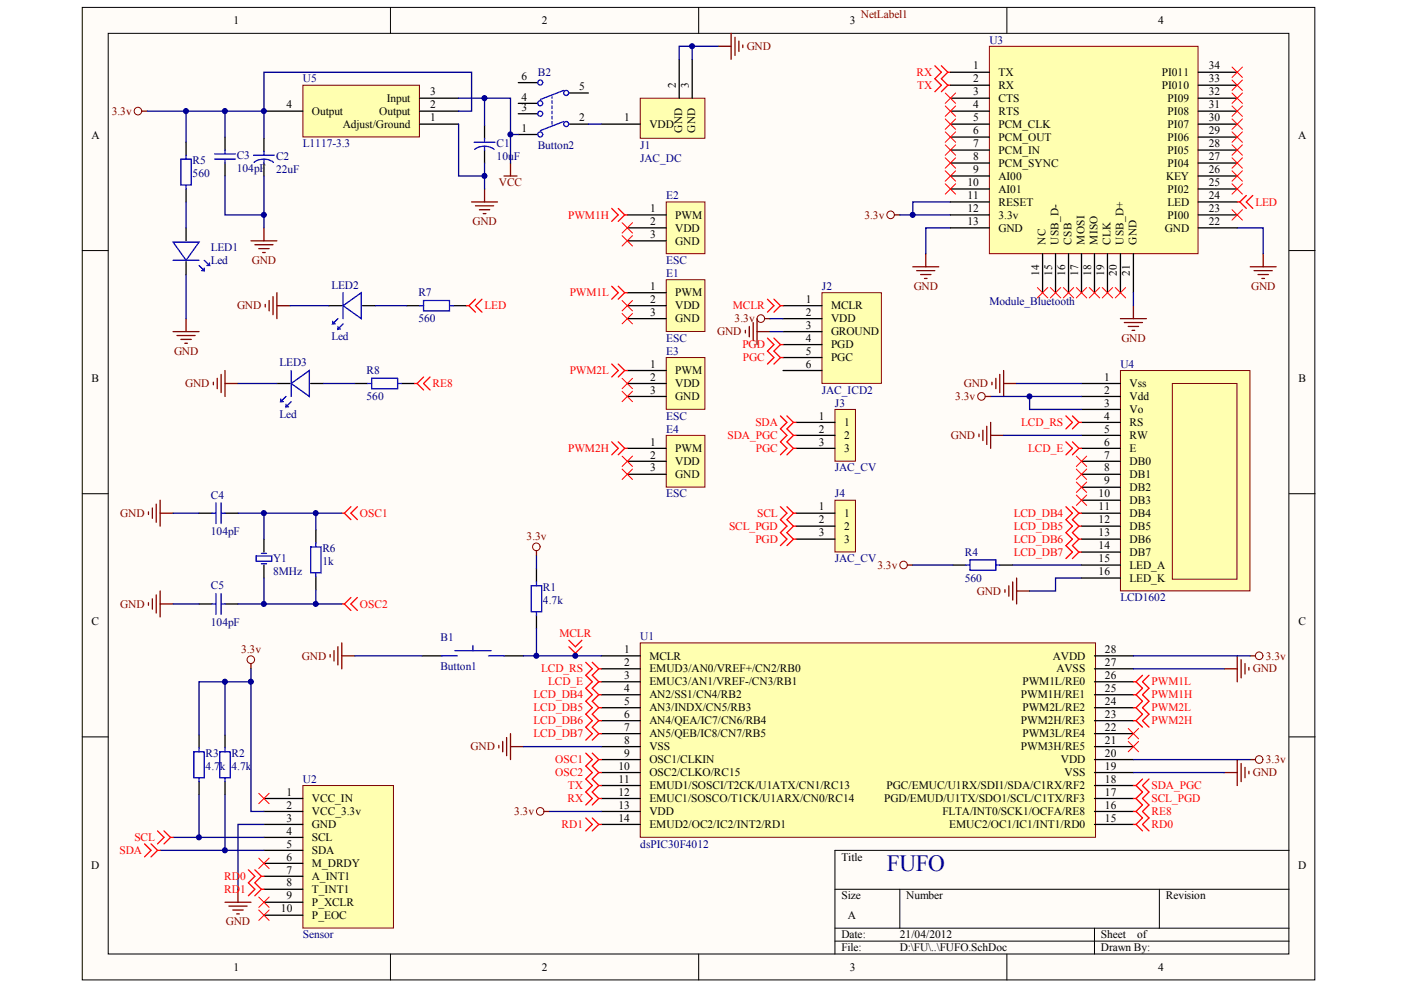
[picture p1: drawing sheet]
<svg xmlns="http://www.w3.org/2000/svg" width="297mm" height="210mm" viewBox="0 0 297 210" stroke-linecap="round" stroke-linejoin="round" font-family="sans-serif">
<g fill="#fffcf8" stroke="#000" stroke-width=".21">
<path d="M17.4 1.6h261.4v206.2h-261.4z"/>
<path d="M22.9 7.1h250.4v195.2h-250.4z"/>
</g>
<g fill="none" stroke="#000" stroke-width=".21">
<path d="M82.8 1.6v5.5M148.1 1.6v5.5M213.5 1.6v5.5M17.4 53.1h5.5M273.3 53.1h5.5M17.4 104.7h5.5M273.3 104.7h5.5M17.4 156.2h5.5M273.3 156.2h5.5M177 188.5h96.3M177 196.8h96.3M177 199.5h96.3"/>
<path d="M190.8 188.5v8.3M232.1 196.8v5.5M245.8 188.5v8.3M273.3 180.3h-96.3v22M82.8 202.3v5.5M148.1 202.3v5.5M213.5 202.3v5.5"/>
</g>
<path d="M135.8 136.3h96.5v41.2h-96.5z" fill="#ffffb0" stroke="#800000" stroke-width=".21"/>
<g fill="none" stroke="#000" stroke-width=".28">
<path d="M127.5 139.1h8.3M232.1 139.1h8.2M127.5 141.8h8.3M127.5 144.6h8.3M127.5 147.3h8.3M127.5 150.1h8.3M127.5 152.8h8.3M127.5 155.6h8.3M127.5 158.3h8.3M232.1 141.8h8.2M232.1 144.6h8.2M232.1 147.3h8.2"/>
<path d="M232.1 150.1h8.2M232.1 152.8h8.2M232.1 155.6h8.2M232.1 158.3h8.2M127.5 161.1h8.3M127.5 163.8h8.3M127.5 166.5h8.3M127.5 169.3h8.3M127.5 172h8.3M127.5 174.8h8.3M232.1 161.1h8.2M232.1 163.8h8.2"/>
<path d="M232.1 166.5h8.2M232.1 169.3h8.2M232.1 172h8.2M232.1 174.8h8.2"/>
</g>
<path d="M64.2 166.5h19.2v30.3h-19.2z" fill="#ffffb0" stroke="#800000" stroke-width=".21"/>
<path d="M56 169.3h8.2M56 172h8.2M56 174.8h8.2M56 177.5h8.2M56 180.3h8.2M56 183h8.2M56 185.8h8.2M56 188.5h8.2M56 191.3h8.2M56 194h8.2" fill="none" stroke="#000" stroke-width=".28"/>
<g fill="#ffffb0" stroke="#800000" stroke-width=".21">
<path d="M237.6 78.6h27.4v46.7h-27.4z"/>
<path d="M248.6 81.3h13.7v41.5h-13.7z"/>
</g>
<g fill="none" stroke="#000" stroke-width=".28">
<path d="M229.3 81.3h8.3M229.3 84.1h8.3M229.3 86.8h8.3M229.3 89.6h8.3M229.3 92.3h8.3M229.3 95.1h8.3M229.3 97.8h8.3M229.3 100.6h8.3M229.3 103.3h8.3M229.3 106.1h8.3M229.3 108.8h8.3M229.3 111.6h8.3"/>
<path d="M229.3 114.3h8.3M229.3 117.1h8.3M229.3 119.8h8.3M229.3 122.6h8.3"/>
</g>
<path d="M64.2 18.1h24.7v10.9h-24.7z" fill="#ffffb0" stroke="#800000" stroke-width=".21"/>
<path d="M56 23.6h8.2M89 26.3h8.2M89 23.6h8.2M89 20.8h8.2" fill="none" stroke="#000" stroke-width=".28"/>
<g fill="none" stroke="#800000" stroke-width=".21">
<circle cx="188.8" cy="45.6" r=".8"/>
<circle cx="113.7" cy="115.9" r=".8"/>
<circle cx="191.6" cy="119.8" r=".8"/>
<circle cx="53.2" cy="139.9" r=".8"/>
</g>
<g fill="none" stroke="#800000" stroke-width=".28">
<path d="M189.7 45.6h1.1M193.5 56.6h5.5M194.4 57.4h3.8M195.2 58.2h2.2M196 59h.6M196.3 53.8v2.8M265.1 56.6h5.5M265.9 57.4h3.8M266.7 58.2h2.2M267.5 59h.6M267.8 53.8v2.8M212 79.4v3.8"/>
<path d="M212.8 78.6v5.5M210.3 81v.6M211.1 80.2v2.2M212.8 81.3h2.7M113.7 116.8v1.1M192.4 119.8h1.1M53.2 140.7v1.1M47.7 191.3h5.5M48.5 192.1h3.9M49.4 192.9h2.2M50.2 193.8h.5M50.5 188.5v2.8"/>
</g>
<g fill="none" stroke="#f00" stroke-width=".28">
<path d="M198.2 13.9l1.4 1.4-1.4 1.4 1.4 1.4-1.4 1.3M199.6 13.9l1.4 1.4M201 15.3l-1.4 1.4 1.4 1.4M201 15.3h.5M201 18.1l-1.4 1.3M201 18.1h.5M226 88.2l1.4 1.4-1.4 1.3M226 93.7l1.4 1.4-1.4 1.3M227.4 88.2l1.3 1.4M227.4 93.7l1.3 1.4M228.7 89.6l-1.3 1.3M228.7 89.6h.6"/>
<path d="M228.7 95.1l-1.3 1.3M228.7 95.1h.6M226 107.4l1.4 1.4-1.4 1.4 1.4 1.4-1.4 1.3 1.4 1.4-1.4 1.4 1.4 1.4-1.4 1.3M227.4 107.4l1.3 1.4M228.7 108.8l-1.3 1.4 1.3 1.4M228.7 108.8h.6M228.7 111.6l-1.3 1.3 1.3 1.4M228.7 111.6h.6M228.7 114.3l-1.3 1.4 1.3 1.4M228.7 114.3h.6M228.7 117.1l-1.3 1.3M228.7 117.1h.6"/>
<path d="M124.2 140.4l1.4 1.4-1.4 1.4 1.4 1.4-1.4 1.3 1.4 1.4-1.4 1.4 1.4 1.4-1.4 1.3 1.4 1.4-1.4 1.4 1.4 1.4-1.4 1.3M125.6 140.4l1.3 1.4M126.9 141.8l-1.3 1.4 1.3 1.4M126.9 141.8h.6M126.9 147.3l-1.3 1.4 1.3 1.4M126.9 144.6l-1.3 1.3 1.3 1.4M126.9 147.3h.6M126.9 150.1l-1.3 1.3 1.3 1.4M126.9 150.1h.6M126.9 152.8l-1.3 1.4 1.3 1.4M126.9 152.8h.6M126.9 155.6l-1.3 1.3"/>
<path d="M126.9 155.6h.6M126.9 144.6h.6M124.2 165.2l1.4 1.3-1.4 1.4 1.4 1.4-1.4 1.4M125.6 165.2l1.3 1.3M126.9 166.5h.6M126.9 169.3h.6M126.9 166.5l-1.3 1.4 1.3 1.4M126.9 169.3l-1.3 1.4M240.3 166.5h.6M240.3 169.3h.6M240.9 166.5l1.3 1.4-1.3 1.4M240.9 169.3l1.3 1.4"/>
<path d="M242.2 165.2l-1.3 1.3M243.6 165.2l-1.4 1.3 1.4 1.4-1.4 1.4 1.4 1.4"/>
</g>
<path d="M190.8 45.6h10.7M201.5 42.8h-8v2.8M210 84.1h19.3M215.5 81.3h13.8M218.3 84.1v2.7h11M56 174.8h-5.5v13.7" fill="none" stroke="#000080" stroke-width=".28"/>
<path d="M228.2 96.7l2.2 2.2M228.2 99.5l2.2 2.2M230.4 96.7l-2.2 2.2M230.4 99.5l-2.2 2.2M228.2 102.2l2.2 2.2M228.2 105l2.2 2.2M230.4 102.2l-2.2 2.2M230.4 105l-2.2 2.2" fill="none" stroke="#f00" stroke-width=".21"/>
<path d="M135.8 20.8h13.7v8.5h-13.7z" fill="#ffffb0" stroke="#800000" stroke-width=".21"/>
<g fill="none" stroke="#000" stroke-width=".28">
<path d="M109.9 17.5h4.1M120.6 19.7h4.1M144 12.6v8.2M146.8 12.6v8.2M39.5 30.2v2.7M47.7 29.1v2.7M47.7 34.6v2.7M56 29.3v2.8M56 34.6v2.7M102.7 26.6v2.7M102.7 31.8v2.8M109.9 28.5h4.1"/>
<path d="M109.9 24.1h4.1M109.9 21.9h4.1M120.6 26.3h4.1M127.5 26.3h8.3M39.5 40.1v2.7M39.5 48.3v2.8M39.5 55.5v2.7M202.1 119.8h2.7M212 119.8h2.7M42.2 155.8v2.8M47.7 155.8v2.8M42.2 165.7v2.8"/>
<path d="M47.7 165.7v2.8"/>
</g>
<g fill="none" stroke="#00f" stroke-width=".28">
<path d="M119.5 19.2l-4.9 1.9M38.4 33.7h2.2v5.5h-2.2zM39.5 32.9v.8M39.5 39.2v.9M45.5 33.7h4.4M45.5 32.6h4.4M47.7 31.8v.8M47.7 33.7v.9M53.8 32.9h4.4M56 32.1v.8M56 33.7v.9M58 34.4a3.4 3.4 0 0 0-4.1 0"/>
<path d="M100.5 30.2h4.4M102.7 29.3v.9M102.7 31v.8M104.8 31.7a3.4 3.4 0 0 0-4.2 0M117 20.5v.3M117 21.4v.5M117 22.5v.5M117 23.6v.5M117 24.7v.5M117 25.8v.5M119.5 25.8l-4.9 1.9M36.7 51.3h5.5l-2.7 3.9z"/>
<path d="M36.7 55.2h5.5M42.2 56.3l1.1 1.1v-.6M42.8 57.4h.5M43.3 55.2l1.1 1.1h-.5M44.4 55.7v.6M204.8 119.8h.8M205.6 118.7h5.5v2.2h-5.5zM211.1 119.8h.9M41.1 159.4h2.2v5.5h-2.2zM42.2 158.6v.8M46.6 159.4h2.2v5.5h-2.2zM47.7 158.6v.8"/>
<path d="M42.2 164.9v.8M47.7 164.9v.8"/>
<circle cx="114.5" cy="17.5" r=".53"/>
<circle cx="120" cy="19.7" r=".53"/>
<circle cx="114.5" cy="28.5" r=".53"/>
<circle cx="114.5" cy="24.1" r=".53"/>
<circle cx="114.5" cy="21.9" r=".53"/>
<circle cx="120" cy="26.3" r=".53"/>
</g>
<g fill="none" stroke="#000080" stroke-width=".28">
<path d="M31.2 23.6h24.8v5.7M47.7 37.3v8.3h8.3M47.7 23.6v5.5M56 37.3v11M97.2 20.8h11v7.7h1.7M97.2 26.3v11h5.5M102.7 20.8v5.8M102.7 34.6v5.5M108.2 28.5v6.1M124.7 26.3h2.8M201.5 48.3h-5.2v5.5M262.3 48.3h5.5v5.5"/>
<path d="M53.2 141.8v30.2h2.8M36.7 177.5h19.3M33.9 180.3h22.1"/>
</g>
<g fill="none" stroke="#800000" stroke-width=".28">
<path d="M152.3 9.8h2.7M155 7.1v5.5M155.8 7.9v3.8M156.7 8.7v2.2M157.5 9.5v.6M30.1 23.6h1.1M106.9 37.3h2.7M108.2 34.6v2.7M53.2 51.1h5.5M54 51.9h3.9M54.9 52.7h2.2M55.7 53.5h.5"/>
<path d="M56 48.3v2.8M100 42.8h5.5M100.8 43.6h3.9M101.6 44.5h2.2M102.5 45.3h.5M102.7 40.1v2.7M36.7 70.3h5.5M37.5 71.1h3.9M38.4 72h2.2M39.2 72.8h.5M39.5 67.6v2.7"/>
</g>
<circle cx="29.2" cy="23.6" r=".8" fill="none" stroke="#800000" stroke-width=".21"/>
<path d="M209.8 9.8h44.2v44h-44.2z" fill="#ffffb0" stroke="#800000" stroke-width=".21"/>
<g fill="none" stroke="#000" stroke-width=".28">
<path d="M201.5 15.3h8.3M201.5 18.1h8.3M254.1 15.3h8.2M254.1 18.1h8.2M201.5 20.8h8.3M201.5 23.6h8.3M201.5 26.3h8.3M201.5 29.1h8.3M201.5 31.8h8.3M201.5 34.6h8.3M201.5 37.3h8.3M254.1 20.8h8.2"/>
<path d="M254.1 23.6h8.2M254.1 26.3h8.2M254.1 29.1h8.2M254.1 31.8h8.2M254.1 34.6h8.2M254.1 37.3h8.2M201.5 40.1h8.3M201.5 42.8h8.3M201.5 45.6h8.3M201.5 48.3h8.3M221 53.8v8.3M223.8 53.8v8.3"/>
<path d="M226.5 53.8v8.3M229.3 53.8v8.3M232.1 53.8v8.3M234.8 53.8v8.3M237.6 53.8v8.3M240.3 53.8v8.3M254.1 40.1h8.2M254.1 42.8h8.2M254.1 45.6h8.2M254.1 48.3h8.2M89.5 139.1h4.2M106.9 139.1h4.1"/>
<path d="M113.7 120.6v2.8M113.7 130.5v2.8"/>
</g>
<g fill="none" stroke="#800000" stroke-width=".28">
<path d="M237.6 67.6h5.5M238.4 68.4h3.8M239.2 69.2h2.2M240 70h.6M240.3 64.8v2.8M70 138.8v.5M70.8 138v2.2M71.6 137.1v3.9M72.5 136.3v5.5M72.5 139.1h2.7M213.1 125v.6M213.9 124.2v2.2"/>
<path d="M214.7 123.4v3.8M215.5 122.6v5.5M215.5 125.3h2.8M262.3 139.1v5.5M263.1 139.9v3.8M265.1 139.1h1.1M105.8 158v.6M106.6 157.2v2.2M107.4 156.4v3.8M108.2 155.6v5.5M108.2 158.3h2.8M259.6 141.8h2.7"/>
<path d="M264 140.7v2.2M264.8 141.5v.6M115.4 172h1.1"/>
</g>
<path d="M240.3 62.1v2.7M229.3 122.6h-5.5v2.7h-5.5M116.5 172h11" fill="none" stroke="#000080" stroke-width=".28"/>
<path d="M93.7 139.1h3.3M96.4 138h7.7M100.3 136.9v1.1M103.6 139.1h3.3M112.6 124.2h2.2v5.5h-2.2zM113.7 123.4v.8M113.7 129.7v.8" fill="none" stroke="#00f" stroke-width=".28"/>
<g fill="none" stroke="#800000" stroke-width=".21">
<circle cx="267" cy="139" r=".8"/>
<circle cx="114.5" cy="172" r=".8"/>
</g>
<path d="M174.3 62.1h12.6v19.2h-12.6z" fill="#ffffb0" stroke="#800000" stroke-width=".21"/>
<path d="M166 70.3h8.3M166 67.6h8.3M166 64.8h8.3M166 73.1h8.3M166 75.8h8.3M166 78.6h8.3" fill="none" stroke="#000" stroke-width=".28"/>
<path d="M177 86.8h4.4v11h-4.4z" fill="#ffffb0" stroke="#800000" stroke-width=".21"/>
<path d="M168.8 89.6h8.2M168.8 92.3h8.2M168.8 95.1h8.2" fill="none" stroke="#000" stroke-width=".28"/>
<path d="M162.7 63.4l1.4 1.4-1.4 1.4M164.1 63.4l1.4 1.4M165.5 64.8l-1.4 1.4M165.5 64.8h.5M120.6 135.8l1.4 1.3 1.4-1.3M120.6 137.1l1.4 1.4M122 138.5v.6M123.4 137.1l-1.4 1.4" fill="none" stroke="#f00" stroke-width=".28"/>
<circle cx="161.3" cy="67.6" r=".8" fill="none" stroke="#800000" stroke-width=".21"/>
<path d="M158 70v.6M158.9 69.2v2.2M159.7 68.4v3.8M160.5 67.6v5.5M160.5 70.3h2.8M162.2 67.6h1.1" fill="none" stroke="#800000" stroke-width=".28"/>
<path d="M163.3 67.6h2.7M163.3 70.3h2.7" fill="none" stroke="#000080" stroke-width=".28"/>
<path d="M177 106.1h4.4v10.9h-4.4z" fill="#ffffb0" stroke="#800000" stroke-width=".21"/>
<path d="M168.8 108.8h8.2M168.8 111.6h8.2M168.8 114.3h8.2" fill="none" stroke="#000" stroke-width=".28"/>
<g fill="none" stroke="#f00" stroke-width=".28">
<path d="M162.7 71.7l1.4 1.4-1.4 1.3 1.4 1.4-1.4 1.4M164.1 71.7l1.4 1.4M165.5 75.8l-1.4 1.4M165.5 73.1l-1.4 1.3 1.4 1.4M165.5 75.8h.5M165.5 73.1h.5M165.5 88.2l1.3 1.4-1.3 1.3 1.3 1.4-1.3 1.4 1.3 1.4-1.3 1.3M166.8 88.2l1.4 1.4M168.2 92.3l-1.4 1.4 1.4 1.4M168.2 89.6l-1.4 1.3 1.4 1.4M168.2 92.3h.6M168.2 89.6h.6"/>
<path d="M168.2 95.1l-1.4 1.3M168.2 95.1h.6M165.5 107.4l1.3 1.4-1.3 1.4 1.3 1.4-1.3 1.3 1.3 1.4-1.3 1.4M166.8 107.4l1.4 1.4M168.2 111.6l-1.4 1.3 1.4 1.4M168.2 108.8l-1.4 1.4 1.4 1.4M168.2 111.6h.6M168.2 108.8h.6M168.2 114.3l-1.4 1.4M168.2 114.3h.6M30.6 178.9l1.4 1.4-1.4 1.4M32 178.9l1.4 1.4"/>
<path d="M33.4 176.2l1.4 1.3-1.4 1.4M34.8 176.2l1.3 1.3M36.1 177.5l-1.3 1.4M36.1 177.5h.6M33.4 180.3l-1.4 1.4M33.4 180.3h.5"/>
</g>
<path d="M240.3 139.1h24.8M111 158.3h16.5M240.3 141.8h19.3M240.3 161.1h24.8M240.3 163.8h19.3" fill="none" stroke="#000080" stroke-width=".28"/>
<circle cx="267" cy="161" r=".8" fill="none" stroke="#800000" stroke-width=".21"/>
<path d="M259.6 163.8h2.7M262.3 161.1v5.4M263.1 161.9v3.8M264 162.7v2.2M264.8 163.5v.6M265.1 161.1h1.1" fill="none" stroke="#800000" stroke-width=".28"/>
<path d="M141.3 59.3h8.2v11h-8.2z" fill="#ffffb0" stroke="#800000" stroke-width=".21"/>
<path d="M133 62.1h8.3M133 64.8h8.3M133 67.6h8.3" fill="none" stroke="#000" stroke-width=".28"/>
<path d="M141.3 42.8h8.2v11h-8.2z" fill="#ffffb0" stroke="#800000" stroke-width=".21"/>
<path d="M133 45.6h8.3M133 48.3h8.3M133 51.1h8.3" fill="none" stroke="#000" stroke-width=".28"/>
<path d="M141.3 75.8h8.2v11h-8.2z" fill="#ffffb0" stroke="#800000" stroke-width=".21"/>
<path d="M133 78.6h8.3M133 81.3h8.3M133 84.1h8.3" fill="none" stroke="#000" stroke-width=".28"/>
<path d="M141.3 92.3h8.2v11h-8.2z" fill="#ffffb0" stroke="#800000" stroke-width=".21"/>
<g fill="none" stroke="#000" stroke-width=".28">
<path d="M69.7 64.8h2.8M76.9 64.8h2.7M86.2 64.8h2.8M96.1 64.8h2.8M58.7 81.3h2.8M65.9 81.3h2.7M75.2 81.3h2.8M85.1 81.3h2.8M133 95.1h8.3M133 97.8h8.3M42.2 108.8h2.8M47.7 108.8h2.8"/>
<path d="M56 114.3v2.8M56 119.8v2.8M67 112.4v2.7M133 100.6h8.3M42.2 128.1h2.8M47.7 128.1h2.8M67 122.3v2.7"/>
</g>
<g fill="none" stroke="#f00" stroke-width=".28">
<path d="M129.7 44.2l1.4 1.4-1.4 1.3M131.1 44.2l1.3 1.4M132.4 45.6l-1.3 1.3M132.4 45.6h.6M262.3 42.8h.6M262.9 42.8l1.3 1.4M264.2 41.4l-1.3 1.4M265.6 41.4l-1.4 1.4 1.4 1.4M89.8 79.9l-1.4 1.4M91.2 79.9l-1.4 1.4 1.4 1.4M98.9 64.8h.5M99.4 64.8l1.4 1.4"/>
<path d="M100.8 63.4l-1.4 1.4M102.2 63.4l-1.4 1.4 1.4 1.4M129.7 60.7l1.4 1.4-1.4 1.3M129.7 77.2l1.4 1.4-1.4 1.3M131.1 60.7l1.3 1.4M131.1 77.2l1.3 1.4M132.4 62.1l-1.3 1.3M132.4 62.1h.6M132.4 78.6l-1.3 1.3M132.4 78.6h.6M87.9 81.3h.5M88.4 81.3l1.4 1.4"/>
<path d="M129.7 93.7l1.4 1.4-1.4 1.3M131.1 93.7l1.3 1.4M132.4 95.1l-1.3 1.3M132.4 95.1h.6M72.5 108.8h.5M73 108.8l1.4 1.4M74.4 107.4l-1.4 1.4M75.8 107.4l-1.4 1.4 1.4 1.4M72.5 128.1h.5M73 128.1l1.4 1.3M74.4 126.7l-1.4 1.4M75.8 126.7l-1.4 1.4 1.4 1.3"/>
<path d="M124.2 159.7l1.4 1.4-1.4 1.3 1.4 1.4-1.4 1.4M125.6 159.7l1.3 1.4M240.3 144.6h.6M240.3 147.3h.6M240.3 150.1h.6M240.3 152.8h.6M240.9 144.6l1.3 1.3-1.3 1.4M240.9 147.3l1.3 1.4-1.3 1.4M240.9 150.1l1.3 1.3-1.3 1.4M240.9 152.8l1.3 1.4M242.2 143.2l-1.3 1.4M243.6 143.2l-1.4 1.4 1.4 1.3-1.4 1.4 1.4 1.4-1.4 1.4 1.4 1.3-1.4 1.4 1.4 1.4"/>
<path d="M124.2 173.4l1.4 1.4-1.4 1.4M125.6 173.4l1.3 1.4M126.9 161.1l-1.3 1.3 1.3 1.4M126.9 161.1h.6M126.9 163.8l-1.3 1.4M126.9 163.8h.6M126.9 174.8h.6M126.9 174.8l-1.3 1.4M240.3 174.8h.6M240.3 172h.6M240.9 174.8l1.3 1.4M240.9 172l1.3 1.4-1.3 1.4"/>
<path d="M242.2 170.7l-1.3 1.3M243.6 170.7l-1.4 1.3 1.4 1.4-1.4 1.4 1.4 1.4M52.7 184.4l1.3 1.4-1.3 1.4 1.3 1.3-1.3 1.4M54 184.4l1.4 1.4M55.4 188.5l-1.4 1.4M55.4 185.8l-1.4 1.4 1.4 1.3M55.4 188.5h.6M55.4 185.8h.6"/>
</g>
<g fill="none" stroke="#00f" stroke-width=".28">
<path d="M61.7 78.6v5.5M70.5 68.1v.6M71.6 67.6l-1.1 1.1h.6M71.6 69.8h.6M72.7 64.8l3.9-2.7v5.5zM72.7 68.7l-1.1 1.1v-.6M72.7 62.1v5.5M89 64.8h.8M89.8 63.7h5.5v2.2h-5.5zM95.3 64.8h.8M59.5 84.6v.6M60.6 84.1l-1.1 1.1h.6"/>
<path d="M60.6 86.3h.6M61.7 81.3l3.9-2.7v5.5zM61.7 85.2l-1.1 1.1v-.6M78 81.3h.8M78.8 80.2h5.5v2.2h-5.5zM84.3 81.3h.8M45 108.8h.8M45.8 106.6v4.4M46.9 106.6v4.4M46.9 108.8h.8M54.3 117.9h3.3v1.1h-3.3zM55.4 119.5h1.1"/>
<path d="M55.4 117.3h1.1M65.9 116h2.2v5.5h-2.2zM67 115.1v.9M45 128.1h.8M45.8 125.9v4.4M46.9 125.9v4.4M46.9 128.1h.8M67 121.5v.8"/>
</g>
<g fill="none" stroke="#800000" stroke-width=".28">
<path d="M46.9 79.4v3.8M47.7 78.6v5.5M56.2 64.5v.6M57.1 63.7v2.2M57.9 62.9v3.8M58.7 62.1v5.5M58.7 64.8h2.8M45.2 81v.6M46.1 80.2v2.2M47.7 81.3h2.8M207.6 92v.6M208.4 91.2v2.2"/>
<path d="M208.9 84.1h1.1M209.2 90.4v3.8M210 89.6v5.5M210 92.3h2.8M31.5 108.5v.6M32.3 107.7v2.2M33.1 106.9v3.8M33.9 106.1v5.5M33.9 108.8h2.8M31.5 127.8v.5M32.3 127v2.2M33.1 126.1v3.9"/>
<path d="M33.9 125.3v5.5M33.9 128.1h2.8"/>
</g>
<g fill="none" stroke="#000080" stroke-width=".28">
<path d="M146.8 9.8v2.8M152.3 9.8h-8.3v2.8M39.5 23.6v6.6M56 23.6v-8.3h44v8.3h-2.8M39.5 42.8v5.5M39.5 58.2v9.4M61.5 64.8h8.2M79.6 64.8h6.6M50.5 81.3h8.2M68.6 81.3h6.6M212.8 92.3h16.5M36.7 108.8h5.5"/>
<path d="M50.5 108.8h5.5v5.5M56 108.8h16.5M67 108.8v3.6M113.7 117.9v2.7M193.5 119.8h8.6M214.7 119.8h14.6M36.7 128.1h5.5M56 122.6v5.5h-5.5M56 128.1h16.5M67 125v3.1M75.2 139.1h14.3M111 139.1h16.5"/>
<path d="M113.7 133.3v5.8M42.2 155.8v-11.2h5.5v11.2M47.7 144.6h5.5M42.2 168.5v9M47.7 168.5v11.8"/>
</g>
<g fill="none" stroke="#f00" stroke-width=".21">
<path d="M200.4 19.7l2.2 2.2M202.6 19.7l-2.2 2.2M261.2 14.2l2.2 2.2M261.2 17l2.2 2.2M261.2 19.7l2.2 2.2M263.4 14.2l-2.2 2.2M263.4 17l-2.2 2.2M263.4 19.7l-2.2 2.2M200.4 39l2.2 2.2M200.4 36.2l2.2 2.2M200.4 33.5l2.2 2.2M200.4 30.7l2.2 2.2"/>
<path d="M200.4 28l2.2 2.2M200.4 25.2l2.2 2.2M200.4 22.5l2.2 2.2M202.6 39l-2.2 2.2M202.6 36.2l-2.2 2.2M202.6 33.5l-2.2 2.2M202.6 30.7l-2.2 2.2M202.6 28l-2.2 2.2M202.6 25.2l-2.2 2.2M202.6 22.5l-2.2 2.2M261.2 22.5l2.2 2.2M261.2 25.2l2.2 2.2"/>
<path d="M261.2 28l2.2 2.2M261.2 30.7l2.2 2.2M261.2 33.5l2.2 2.2M261.2 39l2.2 2.2M261.2 36.2l2.2 2.2M263.4 22.5l-2.2 2.2M263.4 25.2l-2.2 2.2M263.4 28l-2.2 2.2M263.4 30.7l-2.2 2.2M263.4 33.5l-2.2 2.2M263.4 39l-2.2 2.2M263.4 36.2l-2.2 2.2"/>
<path d="M131.9 47.2l2.2 2.2M131.9 50l2.2 2.2M134.1 47.2l-2.2 2.2M134.1 50l-2.2 2.2M261.2 44.5l2.2 2.2M263.4 44.5l-2.2 2.2M131.9 63.7l2.2 2.2M131.9 66.5l2.2 2.2M134.1 63.7l-2.2 2.2M134.1 66.5l-2.2 2.2M219.9 61l2.2 2.2M222.1 61l-2.2 2.2"/>
<path d="M222.7 61l2.2 2.2M224.9 61l-2.2 2.2M225.4 61l2.2 2.2M227.6 61l-2.2 2.2M228.2 61l2.2 2.2M230.4 61l-2.2 2.2M231 61l2.2 2.2M233.2 61l-2.2 2.2M233.7 61l2.2 2.2M235.9 61l-2.2 2.2M236.5 61l2.2 2.2M238.7 61l-2.2 2.2"/>
<path d="M131.9 80.2l2.2 2.2M131.9 83l2.2 2.2M131.9 96.7l2.2 2.2M131.9 99.5l2.2 2.2M134.1 80.2l-2.2 2.2M134.1 83l-2.2 2.2M134.1 96.7l-2.2 2.2M134.1 99.5l-2.2 2.2M239.2 157.2l2.2 2.2M239.2 154.5l2.2 2.2M241.4 157.2l-2.2 2.2M241.4 154.5l-2.2 2.2"/>
<path d="M54.9 168.2l2.2 2.2M57.1 168.2l-2.2 2.2M54.9 192.9l2.2 2.2M54.9 190.2l2.2 2.2M54.9 181.9l2.2 2.2M57.1 192.9l-2.2 2.2M57.1 190.2l-2.2 2.2M57.1 181.9l-2.2 2.2"/>
</g>
<circle cx="208.1" cy="84.1" r=".8" fill="none" stroke="#800000" stroke-width=".21"/>
<g fill="#000080" stroke="#000080" stroke-width=".21">
<circle cx="39.4" cy="23.6" r=".53"/>
<circle cx="42.2" cy="177.5" r=".53"/>
<circle cx="47.7" cy="180.3" r=".53"/>
<circle cx="47.7" cy="144.5" r=".53"/>
<circle cx="47.7" cy="23.6" r=".53"/>
<circle cx="53.2" cy="144.5" r=".53"/>
<circle cx="55.9" cy="128" r=".53"/>
<circle cx="55.9" cy="108.8" r=".53"/>
<circle cx="55.9" cy="45.6" r=".53"/>
<circle cx="55.9" cy="23.6" r=".53"/>
<circle cx="66.9" cy="128" r=".53"/>
<circle cx="66.9" cy="108.8" r=".53"/>
<circle cx="102.7" cy="37.3" r=".53"/>
<circle cx="102.7" cy="20.8" r=".53"/>
<circle cx="108.2" cy="28.5" r=".53"/>
<circle cx="113.7" cy="139" r=".53"/>
<circle cx="122" cy="139" r=".53"/>
<circle cx="146.7" cy="9.8" r=".53"/>
<circle cx="193.5" cy="45.6" r=".53"/>
<circle cx="218.3" cy="84" r=".53"/>
</g>
<text font-size="4.9" fill="#000080" x="188" y="184.7">FUFO</text>
<g font-size="2.4">
<text x="49.5" y="5.1">1</text>
<text x="114.9" y="5.1">2</text>
<text x="180.2" y="5.1">3</text>
<text x="245.6" y="5.1">4</text>
<text x="110.6" y="16.9">6</text>
<text x="206.3" y="14.7">1</text>
<text x="206.3" y="17.5">2</text>
<text x="211.7" y="16.1">TX</text>
<text x="246.3" y="16.1">PI011</text>
<text x="256.3" y="17.5">33</text>
<text x="256.3" y="14.7">34</text>
<text x="60.8" y="23">4</text>
<text x="82" y="21.6">Input</text>
<text x="91.2" y="23">2</text>
<text x="91.2" y="20.2">3</text>
<text x="110.6" y="23.5">3</text>
<text x="110.6" y="21.3">4</text>
<text x="122.8" y="19.1">5</text>
<text x="143.3" y="18.6" transform="rotate(-90 143.3 18.6)">2</text>
<text x="146" y="18.6" transform="rotate(-90 146 18.6)">3</text>
<text x="206.3" y="20.2">3</text>
<text x="206.3" y="23">4</text>
<text x="211.7" y="18.8">RX</text>
<text x="211.7" y="21.6">CTS</text>
<text x="246.3" y="18.8">PI010</text>
<text x="247.5" y="21.6">PI09</text>
<text x="256.3" y="23">31</text>
<text x="256.3" y="20.2">32</text>
<text x="19.4" y="29.5">A</text>
<text x="66.1" y="24.3">Output</text>
<text x="72.7" y="27.1">Adjust/Ground</text>
<text x="80.4" y="24.3">Output</text>
<text x="91.2" y="25.7">1</text>
<text x="110.6" y="27.9">1</text>
<text x="122.8" y="25.7">2</text>
<text x="132.3" y="25.7">1</text>
<text x="137.7" y="27.1">VDD</text>
<text x="144.7" y="28.2" transform="rotate(-90 144.7 28.2)">GND</text>
<text x="147.4" y="28.2" transform="rotate(-90 147.4 28.2)">GND</text>
<text x="206.3" y="25.7">5</text>
<text x="206.3" y="28.5">6</text>
<text x="211.7" y="24.3">RTS</text>
<text x="211.7" y="27.1">PCM_CLK</text>
<text x="211.7" y="29.8">PCM_OUT</text>
<text x="247.5" y="29.8">PI06</text>
<text x="247.5" y="27.1">PI07</text>
<text x="247.5" y="24.3">PI08</text>
<text x="256.3" y="28.5">29</text>
<text x="256.3" y="25.7">30</text>
<text x="275.2" y="29.5">A</text>
<text x="206.3" y="31.2">7</text>
<text x="206.3" y="34">8</text>
<text x="211.7" y="32.6">PCM_IN</text>
<text x="211.7" y="35.3">PCM_SYNC</text>
<text x="247.5" y="35.3">PI04</text>
<text x="247.5" y="32.6">PI05</text>
<text x="256.3" y="34">27</text>
<text x="256.3" y="31.2">28</text>
<text x="205.1" y="39.5">10</text>
<text x="206.3" y="36.7">9</text>
<text x="211.7" y="38.1">AI00</text>
<text x="211.7" y="40.8">AI01</text>
<text x="247.2" y="38.1">KEY</text>
<text x="247.5" y="40.8">PI02</text>
<text x="256.3" y="39.5">25</text>
<text x="256.3" y="36.7">26</text>
<text x="137.8" y="45">1</text>
<text x="137.8" y="47.7">2</text>
<text x="143.2" y="46.3">PWM</text>
<text x="205.1" y="42.2">11</text>
<text x="205.1" y="45">12</text>
<text x="205.1" y="47.7">13</text>
<text x="211.7" y="43.6">RESET</text>
<text x="211.7" y="46.3">3.3v</text>
<text x="247.5" y="46.3">PI00</text>
<text x="247.5" y="43.6">LED</text>
<text x="256.3" y="47.7">22</text>
<text x="256.3" y="45">23</text>
<text x="256.3" y="42.2">24</text>
<text x="137.8" y="50.5">3</text>
<text x="143.2" y="49.1">VDD</text>
<text x="143.2" y="51.8">GND</text>
<text x="211.7" y="49.1">GND</text>
<text x="221.7" y="51.9" transform="rotate(-90 221.7 51.9)">NC</text>
<text x="224.4" y="51.9" transform="rotate(-90 224.4 51.9)">USB_D-</text>
<text x="227.2" y="51.9" transform="rotate(-90 227.2 51.9)">CSB</text>
<text x="229.9" y="51.9" transform="rotate(-90 229.9 51.9)">MOSI</text>
<text x="232.7" y="51.9" transform="rotate(-90 232.7 51.9)">MISO</text>
<text x="235.4" y="51.9" transform="rotate(-90 235.4 51.9)">CLK</text>
<text x="238.2" y="51.9" transform="rotate(-90 238.2 51.9)">USB_D+</text>
<text x="241" y="51.9" transform="rotate(-90 241 51.9)">GND</text>
<text x="247" y="49.1">GND</text>
<text x="220.3" y="58.5" transform="rotate(-90 220.3 58.5)">14</text>
<text x="223.1" y="58.5" transform="rotate(-90 223.1 58.5)">15</text>
<text x="225.8" y="58.5" transform="rotate(-90 225.8 58.5)">16</text>
<text x="228.6" y="58.5" transform="rotate(-90 228.6 58.5)">17</text>
<text x="231.3" y="58.5" transform="rotate(-90 231.3 58.5)">18</text>
<text x="234.1" y="58.5" transform="rotate(-90 234.1 58.5)">19</text>
<text x="236.8" y="58.5" transform="rotate(-90 236.8 58.5)">20</text>
<text x="239.6" y="58.5" transform="rotate(-90 239.6 58.5)">21</text>
<text x="137.8" y="61.5">1</text>
<text x="137.8" y="64.2">2</text>
<text x="143.2" y="62.8">PWM</text>
<text x="143.2" y="65.6">VDD</text>
<text x="170.8" y="64.2">1</text>
<text x="176.2" y="65.6">MCLR</text>
<text x="137.8" y="67">3</text>
<text x="143.2" y="68.3">GND</text>
<text x="170.8" y="69.7">3</text>
<text x="170.8" y="67">2</text>
<text x="176.2" y="71.1">GROUND</text>
<text x="176.2" y="68.3">VDD</text>
<text x="137.8" y="78">1</text>
<text x="170.8" y="72.5">4</text>
<text x="170.8" y="75.2">5</text>
<text x="170.8" y="78">6</text>
<text x="176.2" y="73.8">PGD</text>
<text x="176.2" y="76.6">PGC</text>
<text x="19.4" y="81">B</text>
<text x="137.8" y="80.7">2</text>
<text x="137.8" y="83.5">3</text>
<text x="143.2" y="79.3">PWM</text>
<text x="143.2" y="82.1">VDD</text>
<text x="234.1" y="80.7">1</text>
<text x="234.1" y="83.5">2</text>
<text x="239.5" y="82.1">Vss</text>
<text x="275.3" y="81">B</text>
<text x="143.2" y="84.8">GND</text>
<text x="173.6" y="89">1</text>
<text x="234.1" y="86.2">3</text>
<text x="234.1" y="89">4</text>
<text x="239.5" y="84.8">Vdd</text>
<text x="239.5" y="87.6">Vo</text>
<text x="137.8" y="94.5">1</text>
<text x="143.2" y="95.8">PWM</text>
<text x="173.6" y="91.7">2</text>
<text x="173.6" y="94.5">3</text>
<text x="178.9" y="90.3">1</text>
<text x="178.9" y="93.1">2</text>
<text x="178.9" y="95.8">3</text>
<text x="234.1" y="91.7">5</text>
<text x="234.1" y="94.5">6</text>
<text x="239.5" y="90.3">RS</text>
<text x="239.5" y="93.1">RW</text>
<text x="239.5" y="95.8">E</text>
<text x="137.8" y="97.2">2</text>
<text x="137.8" y="100">3</text>
<text x="143.2" y="98.6">VDD</text>
<text x="143.2" y="101.3">GND</text>
<text x="234.1" y="97.2">7</text>
<text x="234.1" y="100">8</text>
<text x="239.5" y="98.6">DB0</text>
<text x="239.5" y="101.3">DB1</text>
<text x="232.9" y="105.5">10</text>
<text x="234.1" y="102.7">9</text>
<text x="239.5" y="104.1">DB2</text>
<text x="239.5" y="106.8">DB3</text>
<text x="173.6" y="108.2">1</text>
<text x="173.6" y="111">2</text>
<text x="173.6" y="113.7">3</text>
<text x="178.9" y="109.6">1</text>
<text x="178.9" y="112.3">2</text>
<text x="232.9" y="108.2">11</text>
<text x="232.9" y="111">12</text>
<text x="232.9" y="113.7">13</text>
<text x="239.5" y="109.6">DB4</text>
<text x="239.5" y="112.3">DB5</text>
<text x="178.9" y="115.1">3</text>
<text x="232.9" y="116.5">14</text>
<text x="232.9" y="119.2">15</text>
<text x="239.5" y="115.1">DB6</text>
<text x="239.5" y="117.8">DB7</text>
<text x="232.9" y="122">16</text>
<text x="239.5" y="120.6">LED_A</text>
<text x="239.5" y="123.3">LED_K</text>
<text x="19.4" y="132.6">C</text>
<text x="275.3" y="132.6">C</text>
<text x="132.3" y="138.5">1</text>
<text x="132.3" y="141.2">2</text>
<text x="132.3" y="144">3</text>
<text x="137.7" y="139.8">MCLR</text>
<text x="137.7" y="142.6">EMUD3/AN0/VREF+/CN2/RB0</text>
<text x="223.2" y="139.8">AVDD</text>
<text x="224" y="142.6">AVSS</text>
<text x="234.3" y="144">26</text>
<text x="234.3" y="141.2">27</text>
<text x="234.3" y="138.5">28</text>
<text x="132.3" y="146.7">4</text>
<text x="132.3" y="149.5">5</text>
<text x="137.7" y="145.3">EMUC3/AN1/VREF-/CN3/RB1</text>
<text x="137.7" y="148.1">AN2/SS1/CN4/RB2</text>
<text x="216.5" y="148.1">PWM1H/RE1</text>
<text x="216.8" y="145.3">PWM1L/RE0</text>
<text x="234.3" y="149.5">24</text>
<text x="234.3" y="146.7">25</text>
<text x="132.3" y="152.2">6</text>
<text x="132.3" y="155">7</text>
<text x="137.7" y="150.8">AN3/INDX/CN5/RB3</text>
<text x="137.7" y="153.6">AN4/QEA/IC7/CN6/RB4</text>
<text x="216.5" y="153.6">PWM2H/RE3</text>
<text x="216.8" y="150.8">PWM2L/RE2</text>
<text x="234.3" y="155">22</text>
<text x="234.3" y="152.2">23</text>
<text x="132.3" y="157.7">8</text>
<text x="132.3" y="160.5">9</text>
<text x="137.7" y="156.3">AN5/QEB/IC8/CN7/RB5</text>
<text x="137.7" y="159.1">VSS</text>
<text x="137.7" y="161.8">OSC1/CLKIN</text>
<text x="216.5" y="159.1">PWM3H/RE5</text>
<text x="216.8" y="156.3">PWM3L/RE4</text>
<text x="224.9" y="161.8">VDD</text>
<text x="234.3" y="160.5">20</text>
<text x="234.3" y="157.7">21</text>
<text x="131.1" y="163.2">10</text>
<text x="131.1" y="166">11</text>
<text x="137.7" y="164.6">OSC2/CLKO/RC15</text>
<text x="137.7" y="167.3">EMUD1/SOSCI/T2CK/U1ATX/CN1/RC13</text>
<text x="188" y="167.3">PGC/EMUC/U1RX/SDI1/SDA/C1RX/RF2</text>
<text x="225.7" y="164.6">VSS</text>
<text x="234.3" y="166">18</text>
<text x="234.3" y="163.2">19</text>
<text x="60.8" y="168.7">1</text>
<text x="60.8" y="171.5">2</text>
<text x="66.1" y="170.1">VCC_IN</text>
<text x="66.1" y="172.8">VCC_3.3v</text>
<text x="131.1" y="168.7">12</text>
<text x="131.1" y="171.5">13</text>
<text x="137.7" y="170.1">EMUC1/SOSCO/T1CK/U1ARX/CN0/RC14</text>
<text x="137.7" y="172.8">VDD</text>
<text x="187.5" y="170.1">PGD/EMUD/U1TX/SDO1/SCL/C1TX/RF3</text>
<text x="199.8" y="172.8">FLTA/INT0/SCK1/OCFA/RE8</text>
<text x="234.3" y="171.5">16</text>
<text x="234.3" y="168.7">17</text>
<text x="60.8" y="174.2">3</text>
<text x="60.8" y="177">4</text>
<text x="60.8" y="179.7">5</text>
<text x="66.1" y="175.6">GND</text>
<text x="66.1" y="178.3">SCL</text>
<text x="131.1" y="174.2">14</text>
<text x="137.7" y="175.6">EMUD2/OC2/IC2/INT2/RD1</text>
<text x="201.2" y="175.6">EMUC2/OC1/IC1/INT1/RD0</text>
<text x="234.3" y="174.2">15</text>
<text x="19.3" y="184.2">D</text>
<text x="60.8" y="182.5">6</text>
<text x="60.8" y="185.2">7</text>
<text x="66.1" y="181.1">SDA</text>
<text x="66.1" y="183.8">M_DRDY</text>
<text x="178.4" y="182.5">Title</text>
<text x="275.2" y="184.2">D</text>
<text x="60.8" y="188">8</text>
<text x="60.8" y="190.7">9</text>
<text x="66.1" y="186.6">A_INT1</text>
<text x="66.1" y="189.3">T_INT1</text>
<text x="178.4" y="190.7">Size</text>
<text x="192.2" y="190.7">Number</text>
<text x="247.2" y="190.7">Revision</text>
<text x="59.6" y="193.5">10</text>
<text x="66.1" y="192.1">P_XCLR</text>
<text x="66.1" y="194.8">P_EOC</text>
<text x="179.8" y="194.8">A</text>
<text x="178.4" y="199">Date:</text>
<text x="178.4" y="201.7">File:</text>
<text x="190.8" y="199">21/04/2012</text>
<text x="190.8" y="201.7">D:\FU\..\FUFO.SchDoc</text>
<text x="233.4" y="199">Sheet</text>
<text x="233.4" y="201.7">Drawn By:</text>
<text x="241.1" y="199">of</text>
<text x="49.5" y="205.8">1</text>
<text x="114.9" y="205.8">2</text>
<text x="180.2" y="205.8">3</text>
<text x="245.6" y="205.8">4</text>
</g>
<g font-size="2.4" fill="#800000">
<text x="182.5" y="3.7">NetLabel1</text>
<text x="158.3" y="10.6">GND</text>
<text x="23.7" y="24.3">3.3v</text>
<text x="105.8" y="39.5">VCC</text>
<text x="100.2" y="47.7">GND</text>
<text x="183.3" y="46.3">3.3v</text>
<text x="53.4" y="56">GND</text>
<text x="50.3" y="65.6">GND</text>
<text x="193.7" y="61.5">GND</text>
<text x="265.3" y="61.5">GND</text>
<text x="152.1" y="71.1">GND</text>
<text x="155.8" y="68.3">3.3v</text>
<text x="36.9" y="75.2">GND</text>
<text x="237.7" y="72.5">GND</text>
<text x="39.3" y="82.1">GND</text>
<text x="204.3" y="82.1">GND</text>
<text x="202.5" y="84.8">3.3v</text>
<text x="201.6" y="93.1">GND</text>
<text x="25.5" y="109.6">GND</text>
<text x="111.6" y="114.5">3.3v</text>
<text x="186" y="120.6">3.3v</text>
<text x="25.5" y="128.8">GND</text>
<text x="207.1" y="126.1">GND</text>
<text x="51.1" y="138.5">3.3v</text>
<text x="64" y="139.8">GND</text>
<text x="265.6" y="142.6">GND</text>
<text x="268.4" y="139.8">3.3v</text>
<text x="99.8" y="159.1">GND</text>
<text x="268.4" y="161.8">3.3v</text>
<text x="265.6" y="164.6">GND</text>
<text x="109" y="172.8">3.3v</text>
<text x="47.9" y="196.2">GND</text>
</g>
<g font-size="2.4" fill="#000080">
<text x="209.8" y="9.2">U3</text>
<text x="64.2" y="17.5">U5</text>
<text x="114" y="16.1">B2</text>
<text x="40.8" y="34.8">R5</text>
<text x="50.2" y="33.7">C3</text>
<text x="58.5" y="34">C2</text>
<text x="64.2" y="31.2">L1117-3.3</text>
<text x="105.3" y="31.2">C1</text>
<text x="105.3" y="34">10u</text>
<text x="108.9" y="34">F</text>
<text x="114" y="31.5">Button2</text>
<text x="135.8" y="31.5">J1</text>
<text x="135.8" y="34.2">JAC_DC</text>
<text x="40.8" y="37.5">560</text>
<text x="50.2" y="36.4">104pF</text>
<text x="58.5" y="36.7">22uF</text>
<text x="141.3" y="42.2">E2</text>
<text x="44.7" y="53.2">LED1</text>
<text x="44.7" y="56">Led</text>
<text x="141.3" y="58.7">E1</text>
<text x="141.3" y="56">ESC</text>
<text x="70.3" y="61.2">LED2</text>
<text x="88.7" y="62.8">R7</text>
<text x="174.3" y="61.5">J2</text>
<text x="209.8" y="64.8">Module_Bluetooth</text>
<text x="88.7" y="68.3">560</text>
<text x="59.3" y="77.7">LED3</text>
<text x="70.3" y="72.2">Led</text>
<text x="141.3" y="72.5">ESC</text>
<text x="141.3" y="75.2">E3</text>
<text x="237.6" y="78">U4</text>
<text x="77.7" y="79.3">R8</text>
<text x="174.3" y="83.5">JAC_ICD2</text>
<text x="59.3" y="88.7">Led</text>
<text x="77.7" y="84.8">560</text>
<text x="141.3" y="89">ESC</text>
<text x="177" y="86.2">J3</text>
<text x="141.3" y="91.7">E4</text>
<text x="177" y="100">JAC_CV</text>
<text x="44.7" y="105.7">C4</text>
<text x="141.3" y="105.5">ESC</text>
<text x="177" y="105.5">J4</text>
<text x="44.7" y="113.4">104pF</text>
<text x="57.9" y="119.2">Y1</text>
<text x="68.3" y="117">R6</text>
<text x="68.3" y="119.8">1k</text>
<text x="177" y="119.2">JAC_CV</text>
<text x="204.5" y="117.8">R4</text>
<text x="44.7" y="125">C5</text>
<text x="57.9" y="122">8MHz</text>
<text x="115.1" y="125.3">R1</text>
<text x="204.5" y="123.3">560</text>
<text x="115.1" y="128">4.7k</text>
<text x="237.6" y="127.5">LCD1602</text>
<text x="44.7" y="132.7">104pF</text>
<text x="93.4" y="136">B1</text>
<text x="135.8" y="135.7">U1</text>
<text x="93.4" y="142">Button1</text>
<text x="43.6" y="160.5">R3</text>
<text x="49.1" y="160.5">R2</text>
<text x="43.6" y="163.2">4.7</text>
<text x="46.6" y="163.2">k</text>
<text x="49.1" y="163.2">4.7k</text>
<text x="64.2" y="166">U2</text>
<text x="135.8" y="179.7">dsPIC30F4012</text>
<text x="64.2" y="199">Sensor</text>
</g>
<g font-size="2.4" fill="#f00">
<text x="194.3" y="16.1">RX</text>
<text x="194.4" y="18.8">TX</text>
<text x="120.5" y="46.3">PWM1H</text>
<text x="266.2" y="43.6">LED</text>
<text x="102.7" y="65.6">LED</text>
<text x="120.8" y="62.8">PWM1L</text>
<text x="155.4" y="65.6">MCLR</text>
<text x="157.4" y="73.8">PGD</text>
<text x="157.5" y="76.6">PGC</text>
<text x="91.7" y="82.1">RE8</text>
<text x="120.8" y="79.3">PWM2L</text>
<text x="120.5" y="95.8">PWM2H</text>
<text x="154.3" y="93.1">SDA_PGC</text>
<text x="160.2" y="90.3">SDA</text>
<text x="160.3" y="95.8">PGC</text>
<text x="216.5" y="90.3">LCD_RS</text>
<text x="218" y="95.8">LCD_E</text>
<text x="76.3" y="109.6">OSC1</text>
<text x="154.6" y="112.3">SCL_PGD</text>
<text x="160.6" y="109.6">SCL</text>
<text x="214.9" y="109.6">LCD_DB4</text>
<text x="214.9" y="112.3">LCD_DB5</text>
<text x="160.2" y="115.1">PGD</text>
<text x="214.9" y="115.1">LCD_DB6</text>
<text x="214.9" y="117.8">LCD_DB7</text>
<text x="76.3" y="128.8">OSC2</text>
<text x="118.6" y="135.2">MCLR</text>
<text x="114.7" y="142.6">LCD_RS</text>
<text x="113.1" y="148.1">LCD_DB4</text>
<text x="116.2" y="145.3">LCD_E</text>
<text x="244.2" y="145.3">PWM1L</text>
<text x="244.2" y="148.1">PWM1H</text>
<text x="113.1" y="150.8">LCD_DB5</text>
<text x="113.1" y="153.6">LCD_DB6</text>
<text x="244.2" y="150.8">PWM2L</text>
<text x="244.2" y="153.6">PWM2H</text>
<text x="113.1" y="156.3">LCD_DB7</text>
<text x="117.7" y="161.8">OSC1</text>
<text x="117.7" y="164.6">OSC2</text>
<text x="120.4" y="167.3">TX</text>
<text x="244.2" y="167.3">SDA_PGC</text>
<text x="120.3" y="170.1">RX</text>
<text x="244.2" y="170.1">SCL_PGD</text>
<text x="244.2" y="172.8">RE8</text>
<text x="28.5" y="178.3">SCL</text>
<text x="119.1" y="175.6">RD1</text>
<text x="244.2" y="175.6">RD0</text>
<text x="25.3" y="181.1">SDA</text>
<text x="47.5" y="189.3">RD1</text>
<text x="47.5" y="186.6">RD0</text>
</g>
</svg>
